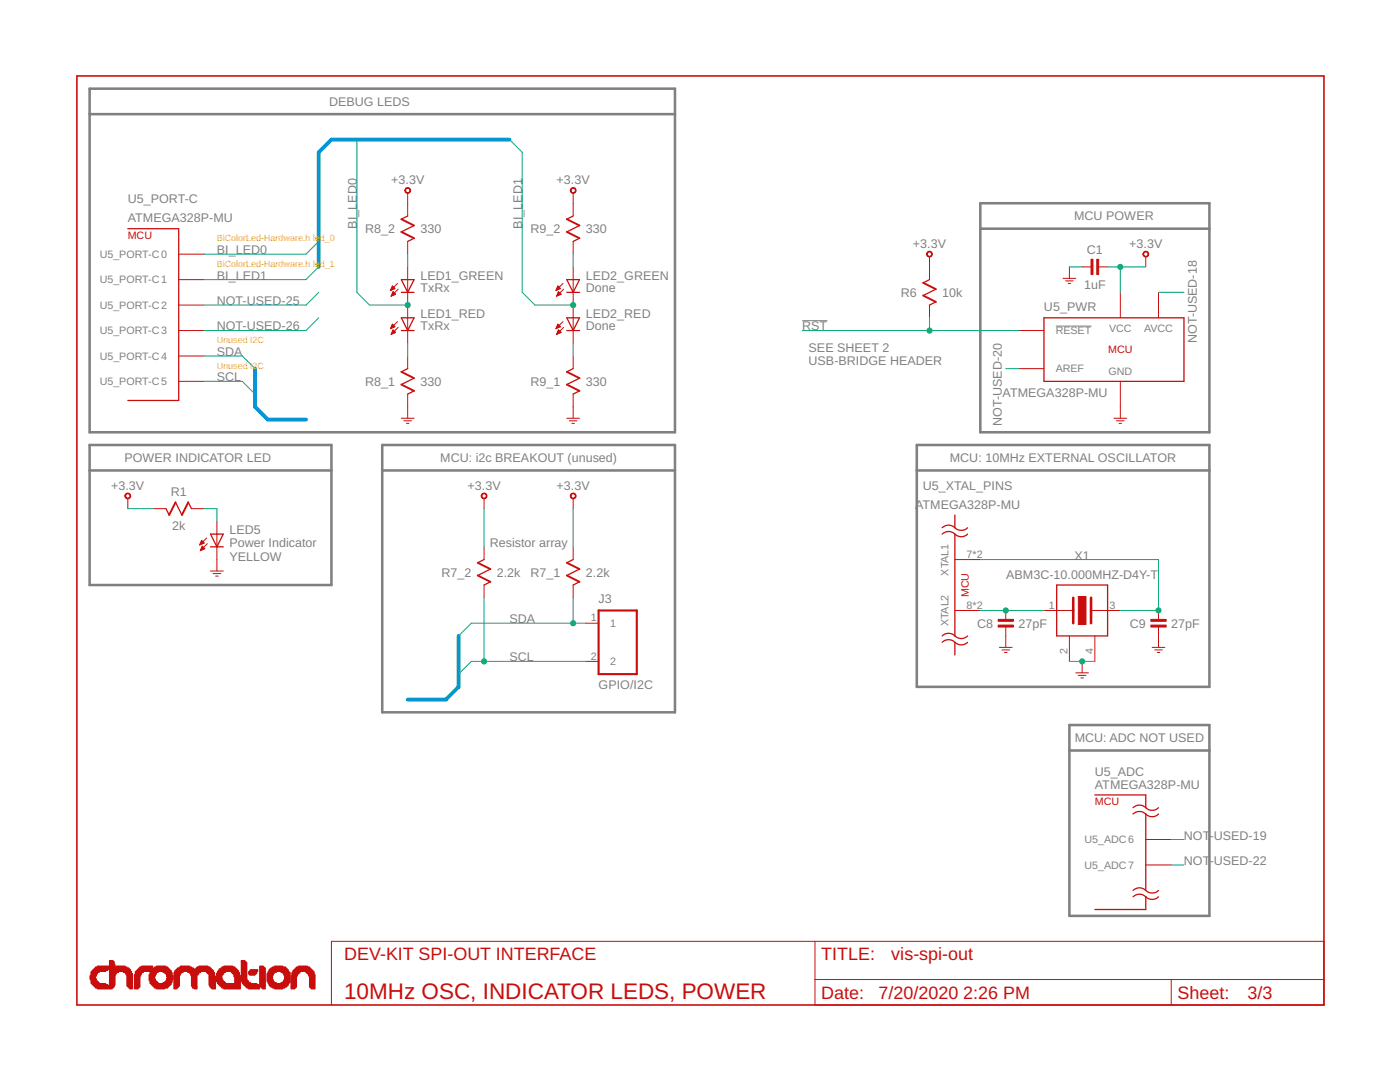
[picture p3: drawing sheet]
<svg xmlns="http://www.w3.org/2000/svg" width="279mm" height="216mm" viewBox="0 0 279 216" stroke-linecap="round" stroke-linejoin="round" font-family="sans-serif">
<path d="M17.9 17.7h116.8v68.6h-116.8zM17.9 22.8h116.8M195.6 40.6h45.8v45.7h-45.8zM195.6 45.6h45.8M17.9 88.8h48.2v27.9h-48.2zM17.9 93.9h48.2M76.3 88.8h58.4v53.3h-58.4zM76.3 93.9h58.4M183 93.9h58.4M183 88.8h58.4v48.3h-58.4zM213.4 144.7h28v38.1h-28zM213.4 149.8h28" fill="none" stroke="#808080" stroke-width=".51"/>
<path d="M160.1 64h5M210.7 65.1h7.1" fill="none" stroke="#808080" stroke-width=".2"/>
<path d="M15.3 15.2h248.9v185.3h-248.9z" fill="none" stroke="#c90d0c" stroke-width=".32"/>
<g fill="none" stroke="#c90d0c" stroke-width=".2">
<path d="M81.4 38.5v4.6M114.4 38.5v4.6M35.7 50.7h5M35.7 55.8h5M78 57.8h.2M78 57.7h.5M78.1 57.6h.6M78.1 59.1h.1M78.1 57.5h.7M78.1 58.9h.3M78.2 57.4h.4M78.2 58.8h.5"/>
<path d="M78.3 57.2h.2M78.3 58.7h.7M78.3 57.1h.1M78.3 58.6h.5M78.3 57.1l.5 .5-.9 .4zM78.3 58.4h.4M78.4 58.3h.2M78.4 58.2l-.3 .9M78.4 58.2l.6 .5-.9 .4M78.4 58.2h.1M79.3 56.6l-1.4 1.4M79.5 57.7l-1.4 1.4"/>
<path d="M81.4 48.2v2.5M81.4 53.3v15.2M111 57.8h.2M111.1 57.7h.4M111.1 57.6h.7M111.1 59.1h.1M111.1 58.9h.4M111.2 57.5h.6M111.2 57.4h.5M111.2 58.8h.5M111.3 57.2h.2M111.3 58.7h.7"/>
<path d="M111.3 57.1h.1M111.3 58.6h.5M111.3 57.1l.5 .5-.8 .4zM111.4 58.4h.3M111.4 58.3h.2M111.5 58.2h.1M111.5 58.2l-.4 .9M111.5 58.2l.5 .5-.9 .4M112.4 56.6l-1.4 1.4M112.5 57.7l-1.4 1.4M114.4 48.2v2.5M114.4 53.3v15.2"/>
<path d="M185.5 51.2v4.6M212.2 55.5h2.5M212.7 56h1.5M213.2 56.6h.5M213.4 53.3v2.2M216 53.3h1.7M219.3 53.3h1.7M223.6 58.3v5.1M228.7 51.2v2.1M231.2 58.3v5.1M35.7 66h5M35.7 60.9h5"/>
<path d="M35.7 71h5M35.7 76.1h5M78 65.4h.2M78 65.3h.5M78.1 65.2h.7M78.1 66.7h.1M78.1 65.1h.6M78.1 66.5h.4M78.2 66.4h.6M78.2 65h.4M78.3 64.8h.2M78.3 66.3h.6"/>
<path d="M78.3 66.2h.5M78.3 64.7l.5 .5-.9 .4zM78.3 64.7h.1M78.4 66h.3M78.4 65.9h.2M78.4 65.8l.6 .5-.9 .4zM79.3 64.2l-1.4 1.4M79.5 65.3l-1.4 1.4M81.4 71v2.6M81.4 78.6v4.9M111 65.4h.2M111.1 65.3h.4"/>
<path d="M111.1 65.2h.7M111.1 66.7h.1M111.2 65.1h.5M111.2 66.5h.3M111.2 65h.4M111.2 66.4h.6M111.3 64.8h.2M111.3 66.3h.6M111.3 64.7h.1M111.3 66.2h.5M111.3 64.7l.5 .5-.8 .4zM111.4 66h.3"/>
<path d="M111.4 65.9h.2M111.5 65.8l.5 .5-.9 .4zM112.4 64.2l-1.4 1.4M112.5 65.3l-1.4 1.4M114.4 71v2.6M114.4 78.6v4.9M185.5 60.9v2.5M203.3 66h5M203.3 73.6h5M223.6 76.1v7.4M25.5 99.5v2M80.1 83.5h2.5"/>
<path d="M80.6 84h1.5M81.1 84.5h.5M96.6 99.5v2M113.1 83.5h2.6M113.6 84h1.5M114.1 84.5h.5M114.4 99.5v2M222.3 83.5h2.6M222.8 84h1.5M223.3 84.5h.5M30.6 101.5h2.5M38.2 101.5h2.5"/>
<path d="M39.9 108.6h.2M39.9 108.5h.5M40 108.4h.7M40 109.8h.1M40 108.3h.7M40 109.7h.4M40.1 108.1h.4M40.1 109.6h.5M40.2 108h.2M40.2 109.5h.7M40.2 109.3h.5M40.2 107.9h.1"/>
<path d="M40.2 107.8l.5 .6-.8 .3zM40.3 109.2h.3M40.3 109.1h.2M40.4 109l.5 .5-.9 .4zM41.3 107.3l-1.4 1.4M41.4 108.5l-1.4 1.4M42 113.9h2.6M42.5 114.4h1.5M43 115h.5M43.3 104v9.9M96.6 109.1v2.6M96.6 116.7v2.6"/>
<path d="M114.4 109.1v2.6M114.4 116.7v2.6M190.6 111.7h5M116.9 124.4h2.6M116.9 132h2.6M190.6 121.8h5M199.5 129.2h2.5M200 129.7h1.5M200.5 130.2h.5M200.7 121.8v1.8M200.7 125.1v4.1M208.3 121.8h5.9"/>
<path d="M213.4 126.9v5.1M214.7 134.3h2.5M215.2 134.8h1.5M215.7 135.3h.5M216 132v2.3M217.7 121.8h5.9M218.5 126.9v5.1M229.9 129.2h2.6M230.4 129.7h1.6M230.9 130.2h.6M231.2 121.8v1.8M231.2 125.1v4.1"/>
<path d="M228.7 167.5h5M228.7 172.6h5M162.6 187.8v12.7h101.6v-12.7h-198.1v12.7M162.6 195.5h101.6M233.7 195.5v5"/>
</g>
<g fill="#c90d0c" stroke="#c90d0c" stroke-width=".2">
<path d="M19.4 197.2h3v.1h-3z"/>
<path d="M25.9 197.2h.5v.1h-.5z"/>
<path d="M26.8 197.2h.7v.1h-.7z"/>
<path d="M31.2 197.2h1.7v.1h-1.7z"/>
<path d="M34.7 197.2h.6v.1h-.6z"/>
<path d="M38.8 197.2h.5v.1h-.5z"/>
<path d="M42.3 197.2h.7v.1h-.7z"/>
<path d="M44.7 197.2h3.3v.1h-3.3z"/>
<path d="M49.6 197.2h2.2v.1h-2.2z"/>
<path d="M52.4 197.2h.5v.1h-.5z"/>
<path d="M54.8 197.2h1.6v.1h-1.6z"/>
<path d="M58.1 197.2h.7v.1h-.7z"/>
<path d="M62.1 197.2h.8v.1h-.8z"/>
<path d="M19.1 197h3.5v.2h-3.5z"/>
<path d="M25.7 197h.7v.2h-.7z"/>
<path d="M26.8 197h.9v.2h-.9z"/>
<path d="M30.9 197h2.5v.2h-2.5z"/>
<path d="M34.7 197h.8v.2h-.8z"/>
<path d="M38.4 197h.9v.2h-.9z"/>
<path d="M42.1 197h.9v.2h-.9z"/>
<path d="M44.3 197h3.7v.2h-3.7z"/>
<path d="M49.3 197h2.5v.2h-2.5z"/>
<path d="M52.2 197h.7v.2h-.7z"/>
<path d="M54.4 197h2.4v.2h-2.4z"/>
<path d="M58.1 197h.9v.2h-.9z"/>
<path d="M61.9 197h1v.2h-1z"/>
<path d="M18.9 196.8h2.8v.2h-2.8z"/>
<path d="M21.8 196.8h1v.2h-1z"/>
<path d="M25.5 196.8h.9v.2h-.9z"/>
<path d="M26.8 196.8h1.1v.2h-1.1z"/>
<path d="M30.7 196.8h2.9v.2h-2.9z"/>
<path d="M34.7 196.8h.9v.2h-.9z"/>
<path d="M38.4 196.8h.9v.2h-.9z"/>
<path d="M41.9 196.8h1.1v.2h-1.1z"/>
<path d="M44.1 196.8h3.9v.2h-3.9z"/>
<path d="M49.1 196.8h2.7v.2h-2.7z"/>
<path d="M52 196.8h.9v.2h-.9z"/>
<path d="M54 196.8h3.2v.2h-3.2z"/>
<path d="M58.1 196.8h1.1v.2h-1.1z"/>
<path d="M61.8 196.8h1.1v.2h-1.1z"/>
<path d="M18.7 196.6h3v.2h-3z"/>
<path d="M21.8 196.6h1v.2h-1z"/>
<path d="M25.3 196.6h1.1v.2h-1.1z"/>
<path d="M26.8 196.6h1.1v.2h-1.1z"/>
<path d="M30.5 196.6h3.3v.2h-3.3z"/>
<path d="M34.7 196.6h1.1v.2h-1.1z"/>
<path d="M38.2 196.6h1.1v.2h-1.1z"/>
<path d="M41.9 196.6h1.1v.2h-1.1z"/>
<path d="M43.9 196.6h4.1v.2h-4.1z"/>
<path d="M48.9 196.6h4v.2h-4z"/>
<path d="M53.8 196.6h3.6v.2h-3.6z"/>
<path d="M58.1 196.6h1.1v.2h-1.1z"/>
<path d="M61.8 196.6h1.1v.2h-1.1z"/>
<path d="M18.5 196.4h3v.2h-3z"/>
<path d="M21.8 196.4h1.1v.2h-1.1z"/>
<path d="M25.3 196.4h1.1v.2h-1.1z"/>
<path d="M26.8 196.4h1.1v.2h-1.1z"/>
<path d="M30.3 196.4h3.7v.2h-3.7z"/>
<path d="M34.7 196.4h1.1v.2h-1.1z"/>
<path d="M38.2 196.4h1.1v.2h-1.1z"/>
<path d="M41.7 196.4h1.3v.2h-1.3z"/>
<path d="M43.7 196.4h4.3v.2h-4.3z"/>
<path d="M48.7 196.4h2.9v.2h-2.9z"/>
<path d="M51.8 196.4h1.1v.2h-1.1z"/>
<path d="M53.7 196.4h3.8v.2h-3.8z"/>
<path d="M58.1 196.4h1.1v.2h-1.1z"/>
<path d="M61.8 196.4h1.1v.2h-1.1z"/>
<path d="M18.4 196.3h2.7v.1h-2.7z"/>
<path d="M21.8 196.3h1.1v.1h-1.1z"/>
<path d="M25.3 196.3h1.1v.1h-1.1z"/>
<path d="M26.8 196.3h1.1v.1h-1.1z"/>
<path d="M30.1 196.3h4.1v.1h-4.1z"/>
<path d="M34.7 196.3h1.1v.1h-1.1z"/>
<path d="M38.2 196.3h1.1v.1h-1.1z"/>
<path d="M41.7 196.3h1.3v.1h-1.3z"/>
<path d="M43.6 196.3h4.4v.1h-4.4z"/>
<path d="M48.5 196.3h2.8v.1h-2.8z"/>
<path d="M51.8 196.3h1.1v.1h-1.1z"/>
<path d="M53.7 196.3h3.8v.1h-3.8z"/>
<path d="M58.1 196.3h1.1v.1h-1.1z"/>
<path d="M61.8 196.3h1.1v.1h-1.1z"/>
<path d="M18.2 196.1h1.6v.1h-1.6z"/>
<path d="M21.8 196.1h1.1v.1h-1.1z"/>
<path d="M25.3 196.1h1.1v.1h-1.1z"/>
<path d="M26.8 196.1h1.1v.1h-1.1z"/>
<path d="M29.9 196.1h1.7v.1h-1.7z"/>
<path d="M32.5 196.1h1.7v.1h-1.7z"/>
<path d="M34.7 196.1h1.1v.1h-1.1z"/>
<path d="M38.2 196.1h1.1v.1h-1.1z"/>
<path d="M41.7 196.1h1.3v.1h-1.3z"/>
<path d="M43.4 196.1h1.6v.1h-1.6z"/>
<path d="M46.9 196.1h1.1v.1h-1.1z"/>
<path d="M48.3 196.1h1.7v.1h-1.7z"/>
<path d="M51.8 196.1h1.1v.1h-1.1z"/>
<path d="M53.5 196.1h1.6v.1h-1.6z"/>
<path d="M56.1 196.1h1.6v.1h-1.6z"/>
<path d="M58.1 196.1h1.1v.1h-1.1z"/>
<path d="M61.8 196.1h1.1v.1h-1.1z"/>
<path d="M18.2 195.9h1.4v.1h-1.4z"/>
<path d="M21.8 195.9h1.1v.1h-1.1z"/>
<path d="M25.3 195.9h1.1v.1h-1.1z"/>
<path d="M26.8 195.9h1.1v.1h-1.1z"/>
<path d="M29.9 195.9h1.5v.1h-1.5z"/>
<path d="M32.9 195.9h1.5v.1h-1.5z"/>
<path d="M34.7 195.9h1.1v.1h-1.1z"/>
<path d="M38.2 195.9h1.1v.1h-1.1z"/>
<path d="M41.7 195.9h1.3v.1h-1.3z"/>
<path d="M43.3 195.9h1.5v.1h-1.5z"/>
<path d="M46.9 195.9h1.1v.1h-1.1z"/>
<path d="M48.3 195.9h1.3v.1h-1.3z"/>
<path d="M51.8 195.9h1.1v.1h-1.1z"/>
<path d="M53.5 195.9h1.3v.1h-1.3z"/>
<path d="M56.4 195.9h1.5v.1h-1.5z"/>
<path d="M58.1 195.9h1.1v.1h-1.1z"/>
<path d="M61.8 195.9h1.1v.1h-1.1z"/>
<path d="M18.2 195.7h1.2v.2h-1.2z"/>
<path d="M21.8 195.7h1.1v.2h-1.1z"/>
<path d="M25.3 195.7h1.1v.2h-1.1z"/>
<path d="M26.8 195.7h1.1v.2h-1.1z"/>
<path d="M30 195.7h1.2v.2h-1.2z"/>
<path d="M33.1 195.7h1.2v.2h-1.2z"/>
<path d="M34.7 195.7h1.1v.2h-1.1z"/>
<path d="M38.2 195.7h1.1v.2h-1.1z"/>
<path d="M41.7 195.7h1.3v.2h-1.3z"/>
<path d="M43.2 195.7h1.5v.2h-1.5z"/>
<path d="M46.9 195.7h1.1v.2h-1.1z"/>
<path d="M48.1 195.7h1.5v.2h-1.5z"/>
<path d="M51.8 195.7h1.1v.2h-1.1z"/>
<path d="M53.3 195.7h1.3v.2h-1.3z"/>
<path d="M56.6 195.7h1.3v.2h-1.3z"/>
<path d="M58.1 195.7h1.1v.2h-1.1z"/>
<path d="M61.8 195.7h1.1v.2h-1.1z"/>
<path d="M18.2 195.5h1.1v.2h-1.1z"/>
<path d="M21.8 195.5h1.1v.2h-1.1z"/>
<path d="M25.3 195.5h1.1v.2h-1.1z"/>
<path d="M26.8 195.5h1.1v.2h-1.1z"/>
<path d="M29.8 195.5h1.2v.2h-1.2z"/>
<path d="M33.3 195.5h1.1v.2h-1.1z"/>
<path d="M34.7 195.5h1.1v.2h-1.1z"/>
<path d="M38.2 195.5h1.1v.2h-1.1z"/>
<path d="M41.7 195.5h1.3v.2h-1.3z"/>
<path d="M43.2 195.5h1.2v.2h-1.2z"/>
<path d="M46.9 195.5h1.1v.2h-1.1z"/>
<path d="M48.2 195.5h1.2v.2h-1.2z"/>
<path d="M51.8 195.5h1.1v.2h-1.1z"/>
<path d="M53.3 195.5h1.3v.2h-1.3z"/>
<path d="M56.6 195.5h1.3v.2h-1.3z"/>
<path d="M58.1 195.5h1.1v.2h-1.1z"/>
<path d="M61.8 195.5h1.1v.2h-1.1z"/>
<path d="M18 195.3h1.3v.2h-1.3z"/>
<path d="M21.8 195.3h1.1v.2h-1.1z"/>
<path d="M25.3 195.3h1.1v.2h-1.1z"/>
<path d="M26.8 195.3h1.1v.2h-1.1z"/>
<path d="M29.8 195.3h1.2v.2h-1.2z"/>
<path d="M33.3 195.3h1.2v.2h-1.2z"/>
<path d="M34.7 195.3h1.1v.2h-1.1z"/>
<path d="M38.2 195.3h1.1v.2h-1.1z"/>
<path d="M41.7 195.3h1.3v.2h-1.3z"/>
<path d="M43.2 195.3h1.2v.2h-1.2z"/>
<path d="M46.9 195.3h1.1v.2h-1.1z"/>
<path d="M48.2 195.3h1.1v.2h-1.1z"/>
<path d="M51.8 195.3h1.1v.2h-1.1z"/>
<path d="M53.3 195.3h1.1v.2h-1.1z"/>
<path d="M56.8 195.3h1.1v.2h-1.1z"/>
<path d="M58.1 195.3h1.1v.2h-1.1z"/>
<path d="M61.8 195.3h1.1v.2h-1.1z"/>
<path d="M18 195.2h1.1v.1h-1.1z"/>
<path d="M21.8 195.2h1.1v.1h-1.1z"/>
<path d="M25.3 195.2h1.1v.1h-1.1z"/>
<path d="M26.8 195.2h1.1v.1h-1.1z"/>
<path d="M29.8 195.2h1.1v.1h-1.1z"/>
<path d="M33.3 195.2h1.2v.1h-1.2z"/>
<path d="M34.7 195.2h1.1v.1h-1.1z"/>
<path d="M38.2 195.2h1.1v.1h-1.1z"/>
<path d="M41.7 195.2h1.3v.1h-1.3z"/>
<path d="M43.2 195.2h1.1v.1h-1.1z"/>
<path d="M46.9 195.2h1.1v.1h-1.1z"/>
<path d="M48.2 195.2h1.1v.1h-1.1z"/>
<path d="M51.8 195.2h1.1v.1h-1.1z"/>
<path d="M53.3 195.2h1.1v.1h-1.1z"/>
<path d="M56.8 195.2h1.1v.1h-1.1z"/>
<path d="M58.1 195.2h1.1v.1h-1.1z"/>
<path d="M61.8 195.2h1.1v.1h-1.1z"/>
<path d="M18 195h1.1v.1h-1.1z"/>
<path d="M21.8 195h1.1v.1h-1.1z"/>
<path d="M25.3 195h1.1v.1h-1.1z"/>
<path d="M26.8 195h1.1v.1h-1.1z"/>
<path d="M29.8 195h1.1v.1h-1.1z"/>
<path d="M33.4 195h1.1v.1h-1.1z"/>
<path d="M34.7 195h1.1v.1h-1.1z"/>
<path d="M38.2 195h1.1v.1h-1.1z"/>
<path d="M41.7 195h1.3v.1h-1.3z"/>
<path d="M43.2 195h1.1v.1h-1.1z"/>
<path d="M46.9 195h1.1v.1h-1.1z"/>
<path d="M48.2 195h1.1v.1h-1.1z"/>
<path d="M51.8 195h1.1v.1h-1.1z"/>
<path d="M53.3 195h1.1v.1h-1.1z"/>
<path d="M56.8 195h1.1v.1h-1.1z"/>
<path d="M58.1 195h1.1v.1h-1.1z"/>
<path d="M61.8 195h1.1v.1h-1.1z"/>
<path d="M18 194.8h1.1v.1h-1.1z"/>
<path d="M21.8 194.8h1.1v.1h-1.1z"/>
<path d="M25.3 194.8h1.1v.1h-1.1z"/>
<path d="M26.8 194.8h1.1v.1h-1.1z"/>
<path d="M29.8 194.8h1.1v.1h-1.1z"/>
<path d="M33.3 194.8h1.2v.1h-1.2z"/>
<path d="M34.7 194.8h1.1v.1h-1.1z"/>
<path d="M38.2 194.8h1.1v.1h-1.1z"/>
<path d="M41.7 194.8h1.3v.1h-1.3z"/>
<path d="M43.2 194.8h1.1v.1h-1.1z"/>
<path d="M46.7 194.8h1.3v.1h-1.3z"/>
<path d="M48.2 194.8h1.1v.1h-1.1z"/>
<path d="M51.8 194.8h1.1v.1h-1.1z"/>
<path d="M53.3 194.8h1.1v.1h-1.1z"/>
<path d="M56.8 194.8h1.1v.1h-1.1z"/>
<path d="M58.1 194.8h1.1v.1h-1.1z"/>
<path d="M61.8 194.8h1.1v.1h-1.1z"/>
<path d="M18 194.6h1.3v.2h-1.3z"/>
<path d="M21.8 194.6h1.1v.2h-1.1z"/>
<path d="M25.3 194.6h1.1v.2h-1.1z"/>
<path d="M26.8 194.6h1.3v.2h-1.3z"/>
<path d="M29.8 194.6h1.2v.2h-1.2z"/>
<path d="M33.3 194.6h1.2v.2h-1.2z"/>
<path d="M34.7 194.6h1.1v.2h-1.1z"/>
<path d="M38.2 194.6h1.1v.2h-1.1z"/>
<path d="M41.7 194.6h1.1v.2h-1.1z"/>
<path d="M43.2 194.6h1.1v.2h-1.1z"/>
<path d="M46.7 194.6h1.3v.2h-1.3z"/>
<path d="M48.2 194.6h1.1v.2h-1.1z"/>
<path d="M51.8 194.6h1.1v.2h-1.1z"/>
<path d="M53.3 194.6h1.1v.2h-1.1z"/>
<path d="M56.8 194.6h1.1v.2h-1.1z"/>
<path d="M58.1 194.6h1.3v.2h-1.3z"/>
<path d="M61.6 194.6h1.3v.2h-1.3z"/>
<path d="M18.2 194.4h1.1v.2h-1.1z"/>
<path d="M21.8 194.4h1.3v.2h-1.3z"/>
<path d="M25.2 194.4h1.2v.2h-1.2z"/>
<path d="M26.8 194.4h1.3v.2h-1.3z"/>
<path d="M29.8 194.4h1.2v.2h-1.2z"/>
<path d="M33.3 194.4h1.1v.2h-1.1z"/>
<path d="M34.7 194.4h1.3v.2h-1.3z"/>
<path d="M38 194.4h1.5v.2h-1.5z"/>
<path d="M41.7 194.4h1.1v.2h-1.1z"/>
<path d="M43.2 194.4h1.2v.2h-1.2z"/>
<path d="M46.7 194.4h1.1v.2h-1.1z"/>
<path d="M48.2 194.4h1.1v.2h-1.1z"/>
<path d="M49.8 194.4h1.1v.2h-1.1z"/>
<path d="M51.8 194.4h1.1v.2h-1.1z"/>
<path d="M53.3 194.4h1.3v.2h-1.3z"/>
<path d="M56.6 194.4h1.3v.2h-1.3z"/>
<path d="M58.3 194.4h1.1v.2h-1.1z"/>
<path d="M61.6 194.4h1.3v.2h-1.3z"/>
<path d="M18.2 194.2h1.2v.2h-1.2z"/>
<path d="M21.8 194.2h1.3v.2h-1.3z"/>
<path d="M25.2 194.2h1.2v.2h-1.2z"/>
<path d="M27 194.2h1.3v.2h-1.3z"/>
<path d="M30 194.2h1.2v.2h-1.2z"/>
<path d="M33.1 194.2h1.2v.2h-1.2z"/>
<path d="M34.7 194.2h1.3v.2h-1.3z"/>
<path d="M38 194.2h1.7v.2h-1.7z"/>
<path d="M41.5 194.2h1.3v.2h-1.3z"/>
<path d="M43.2 194.2h1.5v.2h-1.5z"/>
<path d="M46.5 194.2h1.3v.2h-1.3z"/>
<path d="M48.2 194.2h1.1v.2h-1.1z"/>
<path d="M49.6 194.2h1.5v.2h-1.5z"/>
<path d="M51.8 194.2h1.1v.2h-1.1z"/>
<path d="M53.3 194.2h1.3v.2h-1.3z"/>
<path d="M56.6 194.2h1.3v.2h-1.3z"/>
<path d="M58.3 194.2h1.2v.2h-1.2z"/>
<path d="M61.4 194.2h1.3v.2h-1.3z"/>
<path d="M18.2 194.1h1.2v.1h-1.2z"/>
<path d="M21.8 194.1h1.5v.1h-1.5z"/>
<path d="M25 194.1h1.2v.1h-1.2z"/>
<path d="M27 194.1h1.3v.1h-1.3z"/>
<path d="M30 194.1h1.2v.1h-1.2z"/>
<path d="M32.9 194.1h1.5v.1h-1.5z"/>
<path d="M34.7 194.1h1.5v.1h-1.5z"/>
<path d="M37.8 194.1h1.9v.1h-1.9z"/>
<path d="M41.3 194.1h1.5v.1h-1.5z"/>
<path d="M43.4 194.1h1.2v.1h-1.2z"/>
<path d="M46.3 194.1h1.5v.1h-1.5z"/>
<path d="M48.2 194.1h1.1v.1h-1.1z"/>
<path d="M49.6 194.1h1.7v.1h-1.7z"/>
<path d="M51.8 194.1h1.1v.1h-1.1z"/>
<path d="M53.5 194.1h1.3v.1h-1.3z"/>
<path d="M56.4 194.1h1.5v.1h-1.5z"/>
<path d="M58.3 194.1h1.4v.1h-1.4z"/>
<path d="M61.2 194.1h1.5v.1h-1.5z"/>
<path d="M18.2 193.9h1.6v.1h-1.6z"/>
<path d="M21.8 193.9h1.9v.1h-1.9z"/>
<path d="M24.6 193.9h1.6v.1h-1.6z"/>
<path d="M27 193.9h1.6v.1h-1.6z"/>
<path d="M29.9 193.9h1.7v.1h-1.7z"/>
<path d="M32.5 193.9h1.7v.1h-1.7z"/>
<path d="M34.9 193.9h1.7v.1h-1.7z"/>
<path d="M37.5 193.9h2.5v.1h-2.5z"/>
<path d="M41.1 193.9h1.5v.1h-1.5z"/>
<path d="M43.4 193.9h1.6v.1h-1.6z"/>
<path d="M46.1 193.9h1.5v.1h-1.5z"/>
<path d="M48.2 193.9h1.1v.1h-1.1z"/>
<path d="M49.6 193.9h1.7v.1h-1.7z"/>
<path d="M51.8 193.9h1.1v.1h-1.1z"/>
<path d="M53.5 193.9h1.6v.1h-1.6z"/>
<path d="M56.1 193.9h1.6v.1h-1.6z"/>
<path d="M58.4 193.9h1.5v.1h-1.5z"/>
<path d="M61 193.9h1.7v.1h-1.7z"/>
<path d="M18.4 193.7h2.7v.1h-2.7z"/>
<path d="M21.8 193.7h4.3v.1h-4.3z"/>
<path d="M27.2 193.7h2.7v.1h-2.7z"/>
<path d="M30.1 193.7h4.1v.1h-4.1z"/>
<path d="M34.9 193.7h7.7v.1h-7.7z"/>
<path d="M43.5 193.7h4.1v.1h-4.1z"/>
<path d="M48.2 193.7h1.1v.1h-1.1z"/>
<path d="M49.8 193.7h1.7v.1h-1.7z"/>
<path d="M51.8 193.7h1.1v.1h-1.1z"/>
<path d="M53.7 193.7h3.8v.1h-3.8z"/>
<path d="M58.4 193.7h4.1v.1h-4.1z"/>
<path d="M18.5 193.5h3v.2h-3z"/>
<path d="M21.8 193.5h4.3v.2h-4.3z"/>
<path d="M27.4 193.5h6.6v.2h-6.6z"/>
<path d="M35.1 193.5h7.3v.2h-7.3z"/>
<path d="M43.7 193.5h3.7v.2h-3.7z"/>
<path d="M48.2 193.5h1.1v.2h-1.1z"/>
<path d="M50 193.5h1.5v.2h-1.5z"/>
<path d="M51.8 193.5h1.1v.2h-1.1z"/>
<path d="M53.7 193.5h3.8v.2h-3.8z"/>
<path d="M58.6 193.5h3.7v.2h-3.7z"/>
<path d="M18.7 193.3h3v.2h-3z"/>
<path d="M21.8 193.3h4.1v.2h-4.1z"/>
<path d="M27.5 193.3h6.3v.2h-6.3z"/>
<path d="M35.3 193.3h3.5v.2h-3.5z"/>
<path d="M38.9 193.3h3.3v.2h-3.3z"/>
<path d="M43.7 193.3h3.5v.2h-3.5z"/>
<path d="M48.2 193.3h1.1v.2h-1.1z"/>
<path d="M51.8 193.3h1.1v.2h-1.1z"/>
<path d="M53.8 193.3h3.6v.2h-3.6z"/>
<path d="M58.8 193.3h3.3v.2h-3.3z"/>
<path d="M18.9 193.1h2.8v.2h-2.8z"/>
<path d="M21.8 193.1h3.9v.2h-3.9z"/>
<path d="M27.7 193.1h2.8v.2h-2.8z"/>
<path d="M30.7 193.1h2.9v.2h-2.9z"/>
<path d="M35.5 193.1h3.1v.2h-3.1z"/>
<path d="M39.1 193.1h3v.2h-3z"/>
<path d="M44.1 193.1h3v.2h-3z"/>
<path d="M48.2 193.1h1.1v.2h-1.1z"/>
<path d="M51.8 193.1h1.1v.2h-1.1z"/>
<path d="M54 193.1h3.2v.2h-3.2z"/>
<path d="M59 193.1h3v.2h-3z"/>
<path d="M19.1 192.9h2.6v.2h-2.6z"/>
<path d="M21.8 192.9h3.5v.2h-3.5z"/>
<path d="M27.9 192.9h2.6v.2h-2.6z"/>
<path d="M30.9 192.9h2.5v.2h-2.5z"/>
<path d="M35.8 192.9h2.4v.2h-2.4z"/>
<path d="M39.3 192.9h2.6v.2h-2.6z"/>
<path d="M44.3 192.9h2.6v.2h-2.6z"/>
<path d="M48.2 192.9h1.1v.2h-1.1z"/>
<path d="M51.8 192.9h.9v.2h-.9z"/>
<path d="M54.4 192.9h2.6v.2h-2.6z"/>
<path d="M59.2 192.9h2.6v.2h-2.6z"/>
<path d="M19.4 192.8h3.5v.1h-3.5z"/>
<path d="M23.1 192.8h1.9v.1h-1.9z"/>
<path d="M28.3 192.8h2.2v.1h-2.2z"/>
<path d="M31.2 192.8h1.9v.1h-1.9z"/>
<path d="M36 192.8h1.8v.1h-1.8z"/>
<path d="M39.7 192.8h1.8v.1h-1.8z"/>
<path d="M44.7 192.8h1.8v.1h-1.8z"/>
<path d="M48.2 192.8h1.1v.1h-1.1z"/>
<path d="M51.8 192.8h.8v.1h-.8z"/>
<path d="M54.8 192.8h1.6v.1h-1.6z"/>
<path d="M59.6 192.8h1.8v.1h-1.8z"/>
<path d="M21.8 192.6h1.1v.1h-1.1z"/>
<path d="M48.2 192.6h1.1v.1h-1.1z"/>
<path d="M21.8 192.4h1.1v.2h-1.1z"/>
<path d="M48.2 192.4h1.1v.2h-1.1z"/>
<path d="M21.8 192.2h1v.2h-1z"/>
<path d="M48.2 192.2h1.1v.2h-1.1z"/>
<path d="M21.8 192h1v.2h-1z"/>
<path d="M48.2 192h1.1v.2h-1.1z"/>
<path d="M21.8 191.8h1v.2h-1z"/>
<path d="M48.1 191.8h1v.2h-1z"/>
<path d="M21.8 191.7h.8v.1h-.8z"/>
<path d="M48.2 191.7h.7v.1h-.7z"/>
<path d="M218.9 51.7h.4v3.1h-.4z"/>
<path d="M217.7 51.7h.4v3.1h-.4z"/>
<path d="M229.7 124.7h3v.4h-3z"/>
<path d="M229.7 123.6h3v.4h-3z"/>
<path d="M199.2 124.7h3v.4h-3z"/>
<path d="M199.2 123.6h3v.4h-3z"/>
<path d="M215.2 119h1.5v5.6h-1.5z"/>
</g>
<g fill="none" stroke="#c90d0c" stroke-width=".25">
<path d="M25.5 45.6h10.2v34.3h-10.2M80.1 55.8h2.5l-1.2 2.5zM80.1 58.3h2.5M81.4 43.1l-1.3 .6M82.6 45l-2.5 1.3M82.6 47.5l-1.2 .7M113.1 58.3h2.6M113.1 55.8h2.6l-1.3 2.5zM114.4 43.1l-1.3 .6M115.7 45l-2.6 1.3M115.7 47.5l-1.3 .7M185.5 55.8l-1.3 .6"/>
<path d="M186.8 57.7l-2.6 1.3M80.1 63.4h2.5l-1.2 2.6zM80.1 66h2.5M81.4 73.6l-1.3 .6M82.6 75.5l-2.5 1.2M82.6 78l-1.2 .6M113.1 66h2.6M113.1 63.4h2.6l-1.3 2.6zM114.4 73.6l-1.3 .6M115.7 75.5l-2.6 1.2M115.7 78l-1.3 .6M186.8 60.2l-1.3 .7"/>
<path d="M208.3 63.4h28v12.7h-28zM33.1 101.5l.7 1.3M35 100.2l1.3 2.6M37.6 100.2l.6 1.3M42 106.6h2.6l-1.3 2.5zM42 109.1h2.6M96.6 111.7l-1.3 .6M97.9 113.6l-2.6 1.2M97.9 116.1l-1.3 .6M114.4 111.7l-1.3 .6M115.7 113.6l-2.6 1.2M115.7 116.1l-1.3 .6"/>
<path d="M188 105.3a1.79 1.79 0 0 1 2.6 0M188 106.6a1.79 1.79 0 0 1 2.6 0M190.6 105.3a1.79 1.79 0 0 0 2.5 0M190.6 106.6a1.79 1.79 0 0 0 2.5 0M190.6 102.8v2.5M190.6 106.6v20.3M210.9 116.7h10.1v10.2h-10.1zM188 126.9a1.79 1.79 0 0 1 2.6 0M188 128.2a1.79 1.79 0 0 1 2.6 0M190.6 126.9a1.79 1.79 0 0 0 2.5 0M190.6 128.2a1.79 1.79 0 0 0 2.5 0M190.6 128.2v2.5"/>
<path d="M218.5 158.6h10.2v2.6M226.1 162.4a1.84 1.84 0 0 1 2.6 0M226.1 161.2a1.84 1.84 0 0 1 2.6 0M226.1 178.9a1.79 1.79 0 0 1 2.6 0M226.1 177.7a1.79 1.79 0 0 1 2.6 0M228.7 162.4a1.79 1.79 0 0 0 2.5 0M228.7 161.2a1.79 1.79 0 0 0 2.5 0M228.7 178.9a1.79 1.79 0 0 0 2.5 0M228.7 177.7a1.79 1.79 0 0 0 2.5 0M228.7 162.4v15.3M228.7 178.9v2.6h-10.2"/>
</g>
<g fill="none" stroke="#c90d0c" stroke-width=".38">
<path d="M80.1 43.7l2.5 1.3M80.1 46.3l2.5 1.2M113.1 43.7l2.6 1.3M113.1 46.3l2.6 1.2M184.2 59l2.6 1.2M184.2 56.4l2.6 1.3M80.1 74.2l2.5 1.3M80.1 76.7l2.5 1.3M113.1 74.2l2.6 1.3M113.1 76.7l2.6 1.3M35 100.2l-1.2 2.6M37.6 100.2l-1.3 2.6"/>
<path d="M95.3 112.3l2.6 1.3M95.3 114.8l2.6 1.3M113.1 112.3l2.6 1.3M113.1 114.8l2.6 1.3"/>
</g>
<g fill="#c90d0c" stroke="#c90d0c" stroke-width=".2">
<path d="M228.3 50.3a.58 .58 0 0 1 .9 .1 .58 .58 0 0 1-.4 .9 .58 .58 0 0 1-.7-.6h.1a.44 .44 0 0 1 .7-.3 .44 .44 0 0 1 .1 .7 .44 .44 0 0 1-.7-.2l-.1-.2h-.1z" fill-rule="evenodd"/>
<path d="M185.1 50.3a.58 .58 0 0 1 .9 .1 .58 .58 0 0 1-.3 .9 .58 .58 0 0 1-.8-.6h.2a.43 .43 0 0 1 .5-.4 .43 .43 0 0 1 .2 .7 .43 .43 0 0 1-.7-.1l-.2-.2z" fill-rule="evenodd"/>
<path d="M114 37.6a.58 .58 0 0 1 .9 .1 .58 .58 0 0 1-.3 .9 .58 .58 0 0 1-.8-.6h.2a.44 .44 0 0 1 .6-.3 .44 .44 0 0 1 .1 .7 .44 .44 0 0 1-.7-.2v-.2h-.2z" fill-rule="evenodd"/>
<path d="M81 37.6a.58 .58 0 0 1 .9 .1 .58 .58 0 0 1-.4 .9 .58 .58 0 0 1-.7-.6h.1a.43 .43 0 0 1 .6-.4 .43 .43 0 0 1 .2 .7 .43 .43 0 0 1-.7-.1l-.2-.2z" fill-rule="evenodd"/>
<path d="M25.1 98.6a.58 .58 0 0 1 .9 .1 .58 .58 0 0 1-.4 .8 .58 .58 0 0 1-.7-.5h.2a.44 .44 0 0 1 .6-.4 .44 .44 0 0 1 .1 .7 .44 .44 0 0 1-.7-.2v-.1h-.2z" fill-rule="evenodd"/>
<path d="M114 98.6a.58 .58 0 0 1 .9 .1 .58 .58 0 0 1-.4 .8 .58 .58 0 0 1-.7-.5h.2a.44 .44 0 0 1 .6-.4 .44 .44 0 0 1 .1 .7 .44 .44 0 0 1-.7-.2v-.1h-.2z" fill-rule="evenodd"/>
<path d="M96.2 98.6a.58 .58 0 0 1 .9 .1 .58 .58 0 0 1-.3 .8 .58 .58 0 0 1-.8-.5h.2a.44 .44 0 0 1 .6-.4 .44 .44 0 0 1 .1 .7 .44 .44 0 0 1-.7-.2v-.1h-.2z" fill-rule="evenodd"/>
</g>
<path d="M214.2 119.3v5.1M217.7 119.3v5.1" fill="none" stroke="#c90d0c" stroke-width=".51"/>
<path d="M119.5 121.8h7.6v12.7h-7.6z" fill="none" stroke="#c90d0c" stroke-width=".42"/>
<path d="M101.7 27.9h-35.6l-2.5 2.5v22.9M50.9 73.6v7.6l2.5 2.5h7.7M91.5 126.9v10.2l-2.5 2.5h-7.6" fill="none" stroke="#0696d7" stroke-width=".76"/>
<g fill="none" stroke="#0dab76" stroke-width=".2">
<path d="M71.2 27.9v30.4l2.5 2.6h7.7M101.7 27.9l2.5 2.5v27.9l2.6 2.6h7.6M63.6 48.2l-2.5 2.5h-20.4M63.6 58.3l-2.5 2.6h-20.4M63.6 53.3l-2.5 2.5h-20.4M81.4 50.7v2.6M114.4 50.7v2.6M213.4 53.3h2.6M221 53.3h7.7M223.6 53.3v5M231.2 58.3h5.1M40.7 71h7.7l2.5 2.6"/>
<path d="M40.7 76.1h7.7l2.5 2.5M63.6 63.4l-2.5 2.6h-20.4M81.4 68.5v2.5M114.4 68.5v2.5M160.1 66h43.2M185.5 63.4v2.6M200.7 73.6h2.6M25.5 101.5h5.1M40.7 101.5h2.6v2.5M96.6 101.5v7.6M96.6 119.3v12.7M114.4 101.5v7.6"/>
<path d="M114.4 119.3v5.1M195.6 111.7h35.6v10.1h-7.6M116.9 132h-22.8l-2.6 2.5M116.9 124.4h-22.8l-2.6 2.5M195.6 121.8h12.7M213.4 132h5.1M233.7 167.5h2.6M233.7 172.6h2.6"/>
</g>
<g fill="#0dab76" stroke="#0dab76" stroke-width=".2">
<circle cx="216" cy="132" r=".51"/>
<circle cx="223.6" cy="53.3" r=".51"/>
<circle cx="185.5" cy="66" r=".51"/>
<circle cx="81.4" cy="60.9" r=".51"/>
<circle cx="114.4" cy="60.9" r=".51"/>
<circle cx="114.4" cy="124.4" r=".51"/>
<circle cx="96.6" cy="132" r=".51"/>
<circle cx="231.2" cy="121.8" r=".51"/>
<circle cx="200.7" cy="121.8" r=".51"/>
</g>
<text font-size="4.5" fill="#c90d0c" x="68.7" y="199.3">10MHz OSC, INDICATOR LEDS, POWER</text>
<g font-size="3.6" fill="#c90d0c">
<text x="68.7" y="191.6">DEV-KIT SPI-OUT INTERFACE</text>
<text x="163.9" y="191.6">TITLE:</text>
<text x="177.9" y="191.6">vis-spi-out</text>
<text x="163.9" y="199.3">Date:</text>
<text x="175.3" y="199.3">7/20/2020</text>
<text x="192.2" y="199.3">2:26 PM</text>
<text x="235" y="199.3">Sheet:</text>
<text x="249" y="199.3">3/3</text>
</g>
<g font-size="2.5" fill="#808080">
<text x="65.7" y="21.1">DEBUG LEDS</text>
<text x="25.5" y="40.6">U5_PORT-C</text>
<text x="78.1" y="36.7">+3.3V</text>
<text x="111.1" y="36.7">+3.3V</text>
<text x="25.5" y="44.4">ATMEGA328P-MU</text>
<text x="71.2" y="45.6" transform="rotate(-90 71.2 45.6)">BI_LED0</text>
<text x="72.8" y="46.5">R8_2</text>
<text x="83.9" y="46.5">330</text>
<text x="104.2" y="45.6" transform="rotate(-90 104.2 45.6)">BI_LED1</text>
<text x="105.9" y="46.5">R9_2</text>
<text x="116.9" y="46.5">330</text>
<text x="214.4" y="44">MCU POWER</text>
<text x="43.3" y="50.7">BI_LED0</text>
<text x="182.2" y="49.4">+3.3V</text>
<text x="216.9" y="50.7">C1</text>
<text x="225.4" y="49.4">+3.3V</text>
<text x="43.3" y="55.8">BI_LED1</text>
<text x="83.9" y="58.3">TxRx</text>
<text x="83.9" y="55.8">LED1_GREEN</text>
<text x="116.9" y="58.3">Done</text>
<text x="116.9" y="55.8">LED2_GREEN</text>
<text x="179.8" y="59.2">R6</text>
<text x="188" y="59.2">10k</text>
<text x="216.3" y="57.6">1uF</text>
<text x="43.3" y="60.9">NOT-USED-25</text>
<text x="43.3" y="65.9">NOT-USED-26</text>
<text x="83.9" y="65.9">TxRx</text>
<text x="83.9" y="63.4">LED1_RED</text>
<text x="116.9" y="65.9">Done</text>
<text x="116.9" y="63.4">LED2_RED</text>
<text x="160.1" y="65.9">RST</text>
<text x="208.4" y="62.1">U5_PWR</text>
<text x="43.3" y="71">SDA</text>
<text x="161.4" y="70.3">SEE SHEET 2</text>
<text x="238.8" y="68.5" transform="rotate(-90 238.8 68.5)">NOT-USED-18</text>
<text x="43.3" y="76.1">SCL</text>
<text x="72.8" y="77">R8_1</text>
<text x="83.9" y="77">330</text>
<text x="105.9" y="77">R9_1</text>
<text x="116.9" y="77">330</text>
<text x="161.4" y="72.9">USB-BRIDGE HEADER</text>
<text x="200.1" y="79.2">ATMEGA328P-MU</text>
<text x="200" y="85" transform="rotate(-90 200 85)">NOT-USED-20</text>
<text x="24.8" y="92.2">POWER INDICATOR LED</text>
<text x="87.9" y="92.2">MCU: i2c BREAKOUT (unused)</text>
<text x="189.6" y="92.2">MCU: 10MHz EXTERNAL OSCILLATOR</text>
<text x="22.2" y="97.7">+3.3V</text>
<text x="34.1" y="99">R1</text>
<text x="93.3" y="97.7">+3.3V</text>
<text x="111.1" y="97.7">+3.3V</text>
<text x="182.6" y="101.5">ATMEGA328P-MU</text>
<text x="184.1" y="97.7">U5_XTAL_PINS</text>
<text x="34.3" y="105.8">2k</text>
<text x="45.8" y="106.6">LED5</text>
<text x="45.8" y="111.9">YELLOW</text>
<text x="45.8" y="109.1">Power Indicator</text>
<text x="97.8" y="109.1">Resistor array</text>
<text x="214.4" y="111.7">X1</text>
<text x="88.1" y="115.1">R7_2</text>
<text x="99.2" y="115.1">2.2k</text>
<text x="105.9" y="115.1">R7_1</text>
<text x="116.9" y="115.1">2.2k</text>
<text x="200.8" y="115.5">ABM3C-10.000MHZ-D4Y-T</text>
<text x="101.7" y="124.4">SDA</text>
<text x="119.5" y="120.4">J3</text>
<text x="195" y="125.2">C8</text>
<text x="203.3" y="125.2">27pF</text>
<text x="225.5" y="125.2">C9</text>
<text x="233.7" y="125.2">27pF</text>
<text x="101.7" y="132">SCL</text>
<text x="119.5" y="137.6">GPIO/I2C</text>
<text x="214.5" y="148.1">MCU: ADC NOT USED</text>
<text x="218.5" y="154.8">U5_ADC</text>
<text x="218.5" y="157.4">ATMEGA328P-MU</text>
<text x="236.3" y="167.5">NOT</text>
<text x="241.4" y="167.5">-USED-19</text>
<text x="236.3" y="172.6">NOT</text>
<text x="241.4" y="172.6">-USED-22</text>
</g>
<g font-size="2.1" fill="#c90d0c">
<text x="25.5" y="47.7">MCU</text>
<text x="221.2" y="70.5">MCU</text>
<text x="193.4" y="119.2" transform="rotate(-90 193.4 119.2)">MCU</text>
<text x="218.5" y="160.7">MCU</text>
</g>
<g font-size="2.1" fill="#808080">
<text x="19.9" y="51.5">U5_PORT-C0</text>
<text x="19.9" y="56.6">U5_PORT-C1</text>
<text x="19.9" y="61.6">U5_PORT-C2</text>
<text x="19.9" y="66.7">U5_PORT-C3</text>
<text x="19.9" y="71.8">U5_PORT-C4</text>
<text x="210.7" y="66.7">RESET</text>
<text x="221.3" y="66.2">VCC</text>
<text x="228.3" y="66.2">AVCC</text>
<text x="19.9" y="76.9">U5_PORT-C5</text>
<text x="210.7" y="74.3">AREF</text>
<text x="221.2" y="74.8">GND</text>
<text x="192.9" y="111.3">7*2</text>
<text x="189.3" y="114.9" transform="rotate(-90 189.3 114.9)">XTAL1</text>
<text x="117.9" y="124">1</text>
<text x="121.8" y="125.1">1</text>
<text x="189.3" y="125" transform="rotate(-90 189.3 125)">XTAL2</text>
<text x="192.9" y="121.5">8*2</text>
<text x="209.3" y="121.5">1</text>
<text x="221.4" y="121.5">3</text>
<text x="117.9" y="131.6">2</text>
<text x="213.1" y="130.4" transform="rotate(-90 213.1 130.4)">2</text>
<text x="218.2" y="130.4" transform="rotate(-90 218.2 130.4)">4</text>
<text x="121.8" y="132.7">2</text>
<text x="216.4" y="168.3">U5_ADC6</text>
<text x="216.4" y="173.4">U5_ADC7</text>
</g>
<g font-size="1.8" fill="#ffba08">
<text x="43.3" y="48.2">BiColorLed-Hardware.h le</text>
<text x="43.3" y="53.2">BiColorLed-Hardware.h le</text>
<text x="63.8" y="48.2">d_0</text>
<text x="63.8" y="53.2">d_1</text>
<text x="43.3" y="68.5">Unused I2C</text>
<text x="43.3" y="73.6">Unused I2</text>
<text x="51.4" y="73.6">C</text>
</g>
</svg>
